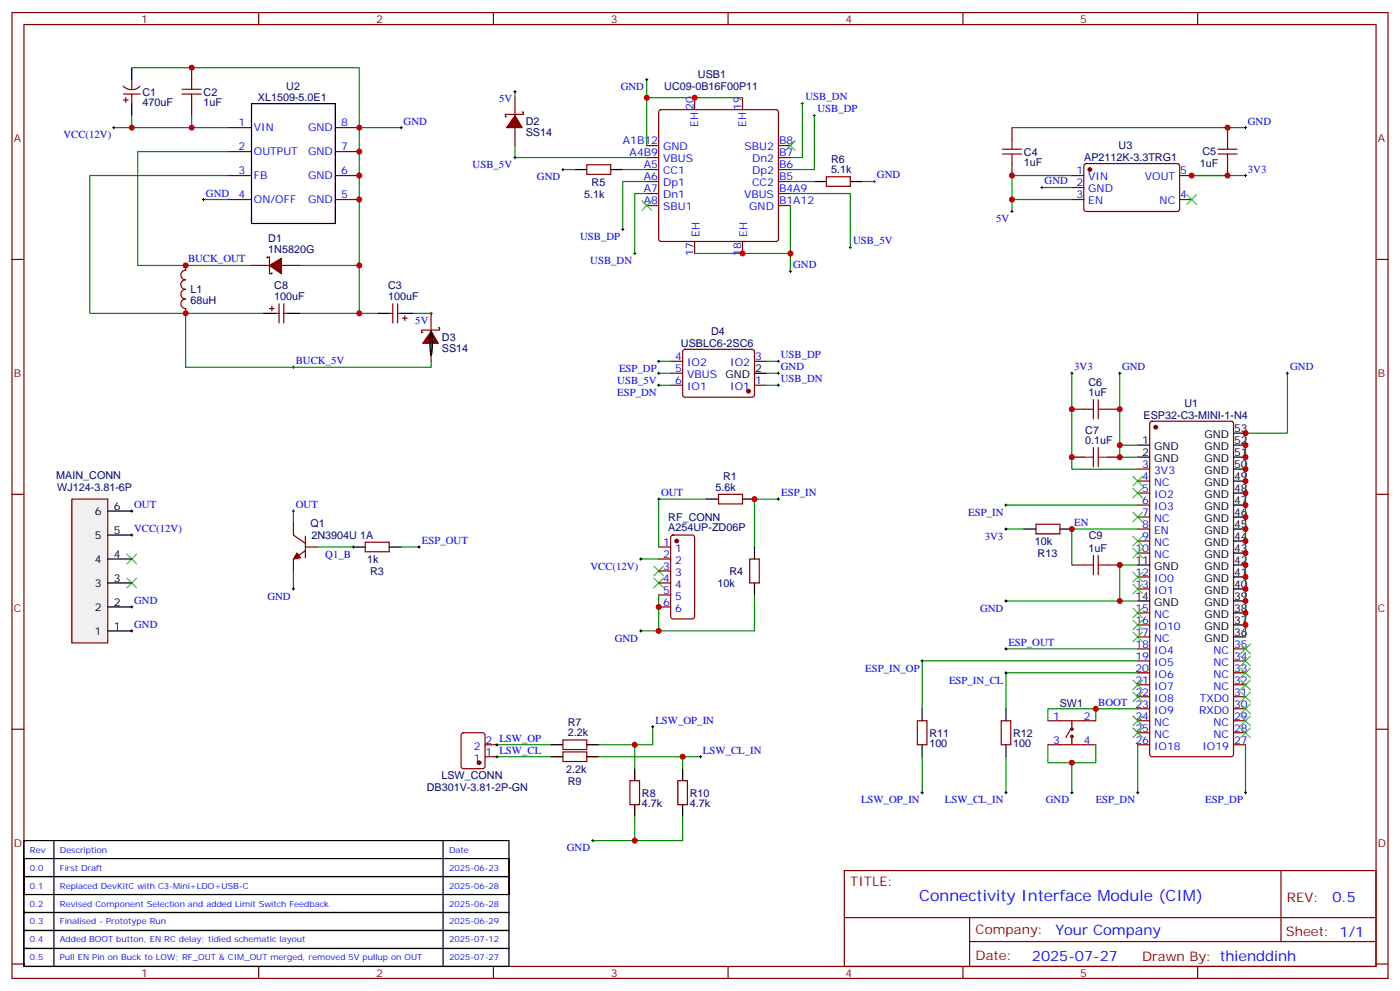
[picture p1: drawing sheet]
<svg xmlns="http://www.w3.org/2000/svg" width="412mm" height="292mm" viewBox="0 0 412 292" stroke-linecap="round" stroke-linejoin="round" font-family="sans-serif">
<g fill="none" stroke="#870000" stroke-width=".35">
<path d="M3.5 3.7h405.4v284.3h-405.4zM7.1 7.2h398.2v277.3h-398.2zM56.4 19.9v3.6M76.2 3.7v3.5M145.3 3.7v3.5M214.5 3.7v3.5M283.6 3.7v3.5M352.8 3.7v3.5M36.3 25.4a3.5 3.5 0 0 0 4.9 0M36.3 27.7h5M36.3 29.5h1.4M37 28.8v1.4"/>
<path d="M38.8 23.5v2.8M38.8 27.7v2.8M56.4 30.5v3.5M67 37.6h7.1M98.8 37.6h7M194.3 32.5l.4-.2h33.9l.5 .2 .2 .5v37.4l-.2 .5-.5 .2h-33.9l-.5-.2-.2-.5v-37.4zM204.6 28.8v3.5M218.7 28.8v3.5M298.1 37.6v3.5M361.6 37.6v3.5M67 44.6h7.1M67 51.7h7.1"/>
<path d="M67 58.7h7.1M98.8 44.6h7M98.8 51.7h7M98.8 58.7h7M172.9 48.5h7v2.8h-7zM190.5 57h3.5M190.5 53.4h3.5M190.5 49.9h3.5M190.5 46.4h3.5M190.5 42.9h3.5M229.3 57h3.5M229.3 53.4h3.5"/>
<path d="M229.3 49.9h3.5M229.3 46.4h3.5M229.3 42.9h3.5M243.4 52h7.1v2.9h-7.1zM298.1 48.2v3.5M315.7 51.7h3.6M315.7 58.7h3.6M315.7 55.2h3.6M319.5 48.4l.5-.2h27.1l.4 .7-.1 12.9-.6 .5-27.1-.1-.4-.6v-12.7zM347.5 51.7h3.5M347.5 58.7h3.5M361.6 48.2v3.5"/>
<path d="M3.5 76.4h3.6M54.7 78.1v1.5a1.41 1.41 0 0 0-1.4 1.4 1.41 1.41 0 0 0 1.4 1.4M74.1 78.1h5.3M78.7 76v-.3h.7v4.9h.7v-.3M82.9 78.1h5.3M190.5 60.5h3.5M204.6 71.1v3.5M218.7 71.1v3.5M229.3 60.5h3.5M405.3 76.4h3.6M54.7 90.8v1.5M54.7 88a1.41 1.41 0 0 0-1.4 1.4 1.41 1.41 0 0 0 1.4 1.4"/>
<path d="M54.7 85.2a1.41 1.41 0 0 0-1.4 1.4 1.41 1.41 0 0 0 1.4 1.4M54.7 82.4a1.41 1.41 0 0 0-1.4 1.4 1.41 1.41 0 0 0 1.4 1.4M79.4 90.8h1.4M80.1 90.1v1.4M81.1 92.3h1.1M82.2 89.4v5.7M83.6 89.4v5.7M83.6 92.3h1.1M114.7 92.3h1M115.7 89.4v5.7M117.1 92.3h1.1M117.1 89.4v5.7"/>
<path d="M118.5 93.7h1.4M119.2 93v1.4M127 92.3v5.2M129.1 96.5h.4v.7h-5.3v.7h.3M127 101.1v5.3M197.6 113.4h3.5M197.6 106.4h3.5M197.6 109.9h3.5M201.3 103l.5-.2 20 .1 .4 .6v13l-.7 .4h-20l-.4-.7v-12.7zM222.2 113.4h3.6M222.2 106.4h3.6M315.7 120.5h3.6"/>
<path d="M315.7 134.6h3.6M326.3 120.5h3.5M326.3 134.6h3.5M335.1 138.1h3.6M338.9 124.2l.5-.2h23.3l.6 .4 .1 97.7-.5 .6-23.5 .1-.7-.5v-97.6zM3.5 145.5h3.6M86.4 154v3.5l3.6 2.5M90 157.9v6.3M107.6 159.6h7.1v2.9h-7.1zM211.7 145.5h7v2.8h-7zM335.1 141.6h3.6M335.1 145.2h3.6"/>
<path d="M335.1 148.7h3.6M335.1 152.2h3.6M335.1 155.8h3.6M335.1 159.3h3.6M405.3 145.5h3.6M90 161h3.5M90 162.1l-3.6 2.5v3.5M220.8 164.6h2.9v7h-2.9zM335.1 162.8h3.6M335.1 169.9h3.6M335.1 173.4h3.6M335.1 180.4h3.6"/>
<path d="M335.1 184h3.6M335.1 187.5h3.6M335.1 191h3.6M335.1 194.6h3.6M335.1 198.1h3.6M363.4 191h3.5M363.4 194.6h3.5M363.4 198.1h3.5M3.5 214.7h3.6M335.1 201.6h3.6M335.1 205.1h3.6M335.1 208.7h3.6"/>
<path d="M335.1 212.2h3.6M335.1 215.7h3.6M335.1 219.3h3.6M363.4 201.6h3.5M363.4 205.1h3.5M363.4 208.7h3.5M363.4 212.2h3.5M363.4 215.7h3.5M363.4 219.3h3.5M405.3 214.7h3.6M248.7 256.3h156.6v28.2h-156.6zM377.3 256.3v20.9"/>
<path d="M248.7 270.1h156.5M285.6 277.2h119.6M285.6 270.1v14.2M3.5 283.8h3.6M76.2 284.5v3.5M145.3 284.5v3.5M214.5 284.5v3.5M283.6 284.5v3.5M352.8 284.5v3.5M405.3 283.8h3.6"/>
</g>
<g fill="none" stroke="#000" stroke-width=".29">
<path d="M54.3 78.1h.7M54.7 77.8v.7M86.1 108.1h.7M86.4 107.8v.7M38.5 157.5h.7M38.5 150.5h.7M38.8 150.1v.7M38.8 157.2v.7M86.1 150.5h.7M86.4 150.1v.7M193.7 146.9h.7M194 146.6v.7"/>
<path d="M296 148.7h.7M296.3 148.3v.7M38.5 178.7h.7M38.8 178.3v.7M103.7 161h.7M104.1 160.7v.7M38.5 185.7h.7M38.8 185.4v.7"/>
</g>
<g fill="#870000" stroke="#870000" stroke-width=".35">
<path d="M87.5 162.8l1 1.4-2.1 .4z"/>
<path d="M127 97.5l2.1 3.6h-4.6z"/>
<path d="M79.4 78.1l3.5-2.1v4.6z"/>
<circle cx="340.4" cy="125.8" r=".53"/>
<circle cx="321" cy="49.9" r=".53"/>
<circle cx="220.5" cy="115.2" r=".53"/>
</g>
<g fill="none" stroke="#000" stroke-width=".35">
<path d="M38.8 19.9v3.6M38.8 30.5v3.5M74.1 30.5h24.7v35.3h-24.7zM169.3 49.9h3.6M179.9 49.9h3.5M239.9 53.4h3.5M250.5 53.4h3.5M77.6 92.3h3.5M84.7 92.3h3.5M111.1 92.3h3.6M118.2 92.3h3.5M222.2 109.9h3.6"/>
<path d="M335.1 131.1h3.6M335.1 134.6h3.6M363.4 131.1h3.5M363.4 134.6h3.5M363.4 138.1h3.5M363.4 127.5h3.5M208.1 146.9h3.6M218.7 146.9h3.5M363.4 159.3h3.5M363.4 155.8h3.5M363.4 152.2h3.5M363.4 148.7h3.5"/>
<path d="M363.4 145.2h3.5M363.4 141.6h3.5M104.1 161h3.5M114.7 161h3.5M222.2 161v3.6M222.2 171.6v3.6M335.1 166.3h3.6M335.1 176.9h3.6M363.4 166.3h3.5M363.4 176.9h3.5M363.4 173.4h3.5M363.4 169.9h3.5"/>
<path d="M363.4 162.8h3.5M363.4 187.5h3.5M363.4 184h3.5M363.4 180.4h3.5M7.1 247.5h142.8v21.1h-142.8zM7.1 252.8h142.8v5.3h-142.8zM7.1 258.1h142.8v5.2h-142.8zM15.9 247.5v37M130.5 247.5v37"/>
</g>
<g fill="none" stroke="#a10000" stroke-width=".35">
<path d="M53.6 26.3h5.7M53.6 27.7h5.7M56.4 23.5v2.8M56.4 27.7v2.8M295.3 43.9h5.6M295.3 45.3h5.6M298.1 41.1v2.8M298.1 45.3v2.9M358.8 43.9h5.6M358.8 45.3h5.6M361.6 41.1v2.8M361.6 45.3v2.9"/>
<path d="M322.1 117.7v5.6M323.5 117.7v5.6M319.3 120.5h2.8M319.3 134.6h2.8M322.1 131.8v5.6M323.5 120.5h2.8M323.5 131.8v5.6M323.5 134.6h2.8"/>
</g>
<g fill="none" stroke="#008700" stroke-width=".35">
<path d="M38.8 19.9h67v58.2h-17.6M56.4 34v3.6M67 44.6h-26.4v33.5h33.5M67 51.7h-40.5v40.6h28.2M151.7 42.9v3.5h38.8M183.4 49.9h7.1M298.1 58.7h17.6M351 51.7h10.6M105.8 78.1v14.2h-17.6M54.7 92.3v15.8h72.3v-1.7M54.7 92.3h22.9M329.8 131.1h5.3"/>
<path d="M86.4 150.5v3.5M208.1 146.9h-14.1v14.1M229.3 146.9h-7.1v14.1M93.5 161h10.6M335.1 166.3h-5.3v10.6h5.3"/>
</g>
<g fill="none" stroke="#3c3" stroke-width=".35">
<path d="M189.1 59.1l2.8 2.8M191.9 59.1l-2.8 2.8M231.4 41.5l2.8 2.8M234.2 41.5l-2.8 2.8M349.6 57.3l2.8 2.8M352.4 57.3l-2.8 2.8M333.7 140.2l2.8 2.9M333.7 143.8l2.8 2.8M333.7 150.8l2.8 2.8M333.7 157.9l2.8 2.8M336.5 140.2l-2.8 2.9M336.5 143.8l-2.8 2.8"/>
<path d="M336.5 150.8l-2.8 2.8M336.5 157.9l-2.8 2.8M37.4 170.2l2.8 2.8M37.4 163.2l2.8 2.8M40.2 170.2l-2.8 2.8M40.2 163.2l-2.8 2.8M192.6 166.7l2.8 2.8M192.6 170.2l2.8 2.8M195.4 166.7l-2.8 2.8M195.4 170.2l-2.8 2.8M333.7 161.4l2.8 2.8M333.7 168.5l2.8 2.8"/>
<path d="M333.7 172l2.8 2.8M333.7 179l2.8 2.9M336.5 161.4l-2.8 2.8M336.5 168.5l-2.8 2.8M336.5 172l-2.8 2.8M336.5 179l-2.8 2.9M333.7 182.6l2.8 2.8M333.7 186.1l2.8 2.8M336.5 182.6l-2.8 2.8M336.5 186.1l-2.8 2.8M365.5 196.7l2.8 2.8M365.5 193.1l2.8 2.9"/>
<path d="M365.5 189.6l2.8 2.8M368.3 196.7l-2.8 2.8M368.3 193.1l-2.8 2.9M368.3 189.6l-2.8 2.8M333.7 200.2l2.8 2.8M333.7 203.7l2.8 2.9M333.7 210.8l2.8 2.8M333.7 214.3l2.8 2.8M336.5 200.2l-2.8 2.8M336.5 203.7l-2.8 2.9M336.5 210.8l-2.8 2.8M336.5 214.3l-2.8 2.8"/>
<path d="M365.5 210.8l2.8 2.8M365.5 214.3l2.8 2.8M365.5 207.3l2.8 2.8M365.5 203.7l2.8 2.9M365.5 200.2l2.8 2.8M368.3 214.3l-2.8 2.8M368.3 210.8l-2.8 2.8M368.3 207.3l-2.8 2.8M368.3 203.7l-2.8 2.9M368.3 200.2l-2.8 2.8"/>
</g>
<path d="M21.2 146.9h10.5v42.4h-10.5z" fill="#f0f0f0" stroke="#870000" stroke-width=".35"/>
<g fill="none" stroke="#000" stroke-width=".35">
<path d="M127 97.5a17.8 17.8 0 0 1 0 7.1 17.8 17.8 0 0 1 0-7.1zM31.7 157.5h7.1M31.7 150.5h7.1M301.6 155.8h3.6M312.2 155.8h3.5M31.7 178.7h7.1M31.7 171.6h7.1M31.7 164.6h7.1M31.7 185.7h7.1M162.3 219.3h3.5M172.9 219.3h3.5M271.6 208.7v3.5"/>
<path d="M271.6 219.3v3.5M296.3 208.7v3.5M296.3 219.3v3.5M162.3 222.8h3.5M172.9 222.8h3.5M187 226.3v3.5M187 236.9v3.5M201.1 226.3v3.5M201.1 236.9v3.5M7.1 268.6h142.8v5.3h-142.8zM7.1 273.9h142.8v5.3h-142.8zM7.1 279.2h142.8v5.3h-142.8z"/>
</g>
<g fill="none" stroke="#008700" stroke-width=".35">
<path d="M33.5 37.6h5.3M38.8 34v3.6h28.2M105.8 37.6h12.4M151.7 27v1.8M190.5 28.8h28.2M190.5 23.5v19.4M236.4 30.5v15.9h-3.6M239.9 34v15.9h-7.1M298.1 37.6h68.8M60 58.7h7M165.8 49.9h3.5M190.5 53.4h-7.1v14.2"/>
<path d="M190.5 57h-3.5v17.6M232.8 57h17.7v15.8M232.8 53.4h7.1M254 53.4h3.5M306.9 55.2h8.8M315.7 51.7h-17.6v10.6M361.6 51.7h5.3M232.8 60.5v14.1h-28.2M232.8 74.6v5.3M105.8 92.3h5.3M121.7 92.3h5.3M194 109.9h3.6"/>
<path d="M194 106.4h3.6M194 113.4h3.6M225.8 109.9h3.5M225.8 106.4h3.5M225.8 113.4h3.5M315.7 109.9v28.2h19.4M329.8 109.9v24.7h5.3M379.2 109.9v17.6h-12.3v60M296.3 155.8h5.3M296.3 148.7h38.8M335.1 155.8h-19.4v10.5M86.4 168.1v5.3"/>
<path d="M118.2 161h5.3M188.7 164.6h5.3M194 175.2v10.5M222.2 175.2v10.5h-33.5M296.3 176.9h33.5M296.3 191h38.8M335.1 194.6h-63.5v14.1M335.1 198.1h-38.8v10.6M146.4 219.3h15.9M176.4 219.3h10.6v7M192.3 214v5.3h-5.3M308.7 219.3v5.2h14.1v-5.2"/>
<path d="M322.8 208.7h-14.1v3.5M335.1 208.7h-12.3v3.5M335.1 219.3v14.1M366.9 219.3v14.1M146.4 222.8h15.9M176.4 222.8h30M201.1 222.8v3.5M271.6 222.8v10.6M296.3 222.8v10.6M315.7 224.5v8.9M174.6 247.5h12.4M187 240.4v7.1h14.1v-7.1"/>
</g>
<g fill="none" stroke="#870000" stroke-width=".35">
<path d="M151.7 28.8v5.2M151.7 37.6v5.3M153.8 33h.4v.7h-5.3v.7h.3M197.8 157.7l.5-.2h5.6l.7 .4v23.6l-.5 .7h-5.8l-.7-.5v-23.5zM305.2 154.3h7v2.9h-7zM194 161h3.6M194 164.6h3.6M194 168.1h3.6M194 171.6h3.6M194 175.2h3.6M194 178.7h3.6M315.7 166.3h3.6"/>
<path d="M326.3 166.3h3.5M136.1 215.9l.4-.2h5.7l.6 .5 .1 9.4-.5 .7h-5.9l-.6-.5-.1-9.4zM142.9 219.3h3.5M165.8 217.8h7.1v2.9h-7.1zM270.2 212.2h2.8v7.1h-2.8zM294.9 212.2h2.8v7.1h-2.8zM308.7 219.3h14.1M308.7 212.2h14.1M315.4 214.7l-1.4 2.4M315.7 212.2v2.5M315.7 216.8v2.5M142.9 222.8h3.5"/>
<path d="M165.8 221.4h7.1v2.8h-7.1zM185.6 229.8h2.8v7.1h-2.8zM199.7 229.8h2.8v7.1h-2.8z"/>
<circle cx="315.7" cy="216.8" r=".35"/>
<circle cx="315.7" cy="214.7" r=".35"/>
</g>
<g fill="#870000" stroke="#870000" stroke-width=".35">
<path d="M151.7 34l2.1 3.6h-4.6z"/>
<circle cx="199.3" cy="159.3" r=".53"/>
<circle cx="141.1" cy="224.5" r=".53"/>
</g>
<g fill="none" stroke="#000" stroke-width=".29">
<path d="M33.2 37.6h.7M33.5 37.2v.7M117.8 37.6h.7M118.2 37.2v.7M151.3 27h.7M151.7 26.6v.7M190.1 23.5h.8M190.5 23.1v.7M236 30.5h.7M236.4 30.2v.7M239.5 34h.7M239.9 33.7v.7"/>
<path d="M366.5 37.6h.7M366.9 37.2v.7M59.6 58.7h.7M60 58.4v.7M151.3 46.4h.7M151.7 46v.7M165.5 49.9h.7M165.8 49.6v.7M257.2 53.4h.7M257.5 53.1v.7M306.6 55.2h.7M306.9 54.9v.7"/>
<path d="M366.5 51.7h.7M366.9 51.3v.7M183.1 67.6h.7M183.4 67.2v.7M186.6 74.6h.7M187 74.3v.7M232.5 79.9h.7M232.8 79.6v.7M250.1 72.8h.7M250.5 72.5v.7M297.7 62.3h.7M298.1 61.9v.7"/>
<path d="M126.6 92.3h.8M127 91.9v.7M193.7 109.9h.7M193.7 106.4h.7M193.7 113.4h.7M194 106v.7M194 109.5v.7M194 113.1v.7M229 109.9h.7M229 106.4h.7M229 113.4h.7M229.3 106v.7"/>
<path d="M229.3 109.5v.7M229.3 113.1v.7M315.4 109.9h.7M315.7 109.5v.7M329.5 109.9h.7M329.8 109.5v.7M378.9 109.9h.7M379.2 109.5v.7M229 146.9h.7M229.3 146.6v.7M296 155.8h.7M296.3 155.4v.7"/>
<path d="M315.4 155.8h.7M315.7 155.4v.7M86.1 173.4h.7M86.4 173v.7M123.1 161h.7M123.5 160.7v.7M188.4 164.6h.7M188.7 164.2v.7M296 176.9h.7M296.3 176.6v.7M188.4 185.7h.7M188.7 185.4v.7"/>
<path d="M271.3 194.6h.7M271.6 194.2v.7M296 198.1h.7M296 191h.7M296.3 190.7v.7M296.3 197.7v.7M146 219.3h.8M146.4 218.9v.7M191.9 214h.7M192.3 213.6v.7M322.4 208.7h.7M322.8 208.3v.7"/>
<path d="M146 222.8h.8M146.4 222.4v.7M206 222.8h.7M206.4 222.4v.7M271.3 233.4h.7M271.6 233v.7M296 233.4h.7M296.3 233v.7M315.4 233.4h.7M315.7 233v.7M334.8 233.4h.7M335.1 233v.7"/>
<path d="M366.5 233.4h.7M366.9 233v.7M174.3 247.5h.7M174.6 247.1v.7"/>
</g>
<path d="M319.3 166.3h2.8M322.1 163.5v5.7M323.5 166.3h2.8M323.5 163.5v5.7" fill="none" stroke="#a10000" stroke-width=".35"/>
<g fill="#c00">
<circle cx="105.8" cy="37.6" r=".88"/>
<circle cx="56.4" cy="19.9" r=".88"/>
<circle cx="54.7" cy="78.1" r=".88"/>
<circle cx="351" cy="51.7" r=".88"/>
<circle cx="361.6" cy="51.7" r=".88"/>
<circle cx="105.8" cy="58.7" r=".88"/>
<circle cx="105.8" cy="51.7" r=".88"/>
<circle cx="105.8" cy="44.6" r=".88"/>
<circle cx="54.7" cy="92.3" r=".88"/>
<circle cx="329.8" cy="166.3" r=".88"/>
<circle cx="329.8" cy="131.1" r=".88"/>
<circle cx="366.9" cy="184" r=".88"/>
<circle cx="366.9" cy="180.4" r=".88"/>
<circle cx="366.9" cy="176.9" r=".88"/>
<circle cx="366.9" cy="173.4" r=".88"/>
<circle cx="366.9" cy="169.9" r=".88"/>
<circle cx="366.9" cy="166.3" r=".88"/>
<circle cx="366.9" cy="162.8" r=".88"/>
<circle cx="366.9" cy="159.3" r=".88"/>
<circle cx="366.9" cy="155.8" r=".88"/>
<circle cx="366.9" cy="152.2" r=".88"/>
<circle cx="366.9" cy="148.7" r=".88"/>
<circle cx="366.9" cy="145.2" r=".88"/>
<circle cx="366.9" cy="141.6" r=".88"/>
<circle cx="366.9" cy="138.1" r=".88"/>
<circle cx="366.9" cy="134.6" r=".88"/>
<circle cx="366.9" cy="131.1" r=".88"/>
<circle cx="366.9" cy="127.5" r=".88"/>
<circle cx="329.8" cy="176.9" r=".88"/>
<circle cx="194" cy="178.7" r=".88"/>
<circle cx="222.3" cy="146.9" r=".88"/>
<circle cx="315.7" cy="155.8" r=".88"/>
<circle cx="187" cy="219.3" r=".88"/>
<circle cx="201.1" cy="222.8" r=".88"/>
<circle cx="187" cy="247.5" r=".88"/>
<circle cx="194" cy="185.7" r=".88"/>
<circle cx="298.1" cy="58.7" r=".88"/>
<circle cx="105.8" cy="92.3" r=".88"/>
<circle cx="361.6" cy="37.6" r=".88"/>
<circle cx="298.1" cy="51.7" r=".88"/>
<circle cx="56.4" cy="37.6" r=".88"/>
<circle cx="38.8" cy="37.6" r=".88"/>
<circle cx="105.8" cy="78.1" r=".88"/>
<circle cx="190.5" cy="28.8" r=".88"/>
<circle cx="315.7" cy="134.6" r=".88"/>
<circle cx="329.8" cy="134.6" r=".88"/>
<circle cx="329.8" cy="120.5" r=".88"/>
<circle cx="315.7" cy="120.5" r=".88"/>
<circle cx="322.8" cy="208.7" r=".88"/>
<circle cx="315.7" cy="224.5" r=".88"/>
<circle cx="204.6" cy="28.8" r=".88"/>
<circle cx="218.7" cy="74.6" r=".88"/>
<circle cx="232.8" cy="74.6" r=".88"/>
</g>
<text font-size="4.6" fill="#00f" x="270.8" y="265.3">Connectivity Interface Module (CIM)</text>
<g font-size="4.2" fill="#00f">
<text x="392.5" y="265.6">0.5</text>
<text x="310.9" y="275.1">Your Company</text>
<text x="304" y="282.9">2025-07-27</text>
</g>
<g font-size="3.9" fill="#800">
<text x="250.5" y="260.9">TITLE:</text>
<text x="379.1" y="265.6">REV:</text>
<text x="287.4" y="275.1">Company:</text>
<text x="378.7" y="275.7">Sheet: 1/1</text>
<text x="287.4" y="282.8">Date:</text>
<text x="336.4" y="282.8">Drawn By: thienddinh</text>
</g>
<g font-size="3.2" fill="#800">
<text x="41.6" y="6.7">1</text>
<text x="110.8" y="6.7">2</text>
<text x="179.9" y="6.7">3</text>
<text x="249.1" y="6.7">4</text>
<text x="318.2" y="6.7">5</text>
<text x="4.1" y="41.8">A</text>
<text x="405.9" y="41.8">A</text>
<text x="4.1" y="110.9">B</text>
<text x="405.9" y="110.9">B</text>
<text x="4.1" y="180.1">C</text>
<text x="405.9" y="180.1">C</text>
<text x="4.1" y="249.2">D</text>
<text x="405.9" y="249.2">D</text>
<text x="41.6" y="287.5">1</text>
<text x="110.8" y="287.5">2</text>
<text x="179.9" y="287.5">3</text>
<text x="249.1" y="287.5">4</text>
<text x="318.2" y="287.5">5</text>
</g>
<g font-size="3.2" fill="#000080">
<text x="205.6" y="23">USB1</text>
<text x="42" y="28.1">C1</text>
<text x="60" y="28.1">C2</text>
<text x="76" y="29.9">XL1509-5.0E1</text>
<text x="84.3" y="26.4">U2</text>
<text x="195.7" y="26.5">UC09-0B16F00P11</text>
<text x="42" y="31.3">470uF</text>
<text x="60" y="31.3">1uF</text>
<text x="154.9" y="40.1">SS14</text>
<text x="154.9" y="36.9">D2</text>
<text x="244.8" y="47.9">R6</text>
<text x="301.6" y="45.9">C4</text>
<text x="319.4" y="47.5">AP2112K-3.3TRG1</text>
<text x="329.5" y="44">U3</text>
<text x="354.2" y="45.7">C5</text>
<text x="244.8" y="51">5.1k</text>
<text x="301.6" y="48.9">1uF</text>
<text x="353.5" y="49.3">1uF</text>
<text x="172" y="58.2">5.1k</text>
<text x="174.3" y="54.7">R5</text>
<text x="79" y="71.4">D1</text>
<text x="79" y="74.6">1N5820G</text>
<text x="56.1" y="89.5">68uH</text>
<text x="56.1" y="86.4">L1</text>
<text x="80.8" y="88.4">100uF</text>
<text x="80.8" y="85.1">C8</text>
<text x="114.3" y="88.4">100uF</text>
<text x="114.3" y="85.1">C3</text>
<text x="130.2" y="100.4">D3</text>
<text x="209.5" y="98.7">D4</text>
<text x="130.2" y="103.6">SS14</text>
<text x="200.6" y="102.2">USBLC6-2SC6</text>
<text x="320.6" y="113.6">C6</text>
<text x="320.6" y="116.6">1uF</text>
<text x="348.9" y="119.7">U1</text>
<text x="336.9" y="123.4">ESP32-C3-MINI-1-N4</text>
<text x="319.7" y="130.7">0.1uF</text>
<text x="319.7" y="127.7">C7</text>
<text x="16.6" y="141.1">MAIN_CONN</text>
<text x="213" y="141.4">R1</text>
<text x="16.9" y="144.6">WJ124-3.81-6P</text>
<text x="210.8" y="144.7">5.6k</text>
<text x="91.4" y="155.1">Q1</text>
<text x="196.9" y="153.3">RF_CONN</text>
<text x="91.8" y="158.6">2N3904U 1A</text>
<text x="196.9" y="156.4">A254UP-ZD06P</text>
<text x="304.8" y="160.4">10k</text>
<text x="320.7" y="158.7">C9</text>
<text x="108.2" y="165.7">1k</text>
<text x="305.7" y="164">R13</text>
<text x="320.6" y="162.5">1uF</text>
<text x="109" y="169.3">R3</text>
<text x="211.3" y="172.8">10k</text>
<text x="214.9" y="169.2">R4</text>
<text x="312.2" y="208.1">SW1</text>
<text x="167.2" y="213.7">R7</text>
<text x="167.2" y="216.8">2.2k</text>
<text x="273.8" y="220">100</text>
<text x="273.8" y="216.9">R11</text>
<text x="298.4" y="220">100</text>
<text x="298.4" y="216.9">R12</text>
<text x="166.8" y="227.5">2.2k</text>
<text x="125.7" y="232.8">DB301V-3.81-2P-GN</text>
<text x="130" y="229.3">LSW_CONN</text>
<text x="167.2" y="231">R9</text>
<text x="189.1" y="237.6">4.7k</text>
<text x="189.1" y="234.6">R8</text>
<text x="203.2" y="237.6">4.7k</text>
<text x="203.2" y="234.6">R10</text>
</g>
<g font-size="3.2" fill="#00f">
<text x="182.8" y="26.6">GND</text>
<text x="237.3" y="29.6">USB_DN</text>
<text x="147" y="30.2">5V</text>
<text x="204.3" y="32.3" transform="rotate(-90 204.3 32.3)">20</text>
<text x="218.4" y="32.3" transform="rotate(-90 218.4 32.3)">19</text>
<text x="240.8" y="33.1">USB_DP</text>
<text x="18.7" y="40.7">VCC(12V)</text>
<text x="70.3" y="37.2">1</text>
<text x="74.8" y="38.6">VIN</text>
<text x="90.8" y="38.6">GND</text>
<text x="100.5" y="37.2">8</text>
<text x="118.9" y="36.7">GND</text>
<text x="205.7" y="37.4" transform="rotate(-90 205.7 37.4)">EH</text>
<text x="219.8" y="37.4" transform="rotate(-90 219.8 37.4)">EH</text>
<text x="367.6" y="36.7">GND</text>
<text x="70.3" y="44.3">2</text>
<text x="74.8" y="45.7">OUTPUT</text>
<text x="90.8" y="45.7">GND</text>
<text x="100.5" y="44.3">7</text>
<text x="183.5" y="42.5">A1B12</text>
<text x="185.5" y="46">A4B9</text>
<text x="195.3" y="44.3">GND</text>
<text x="195.3" y="47.8">VBUS</text>
<text x="219.3" y="44.3">SBU2</text>
<text x="221.5" y="47.8">Dn2</text>
<text x="229.5" y="46">B7</text>
<text x="229.5" y="42.5">B8</text>
<text x="70.3" y="51.3">3</text>
<text x="74.8" y="52.7">FB</text>
<text x="90.8" y="52.7">GND</text>
<text x="100.5" y="51.3">6</text>
<text x="139.2" y="49.5">USB_5V</text>
<text x="158.2" y="53.1">GND</text>
<text x="189.7" y="49.6">A5</text>
<text x="189.7" y="53.1">A6</text>
<text x="195.3" y="51.3">CC1</text>
<text x="221.6" y="51.3">Dp2</text>
<text x="229.5" y="53.1">B5</text>
<text x="229.5" y="49.6">B6</text>
<text x="258.3" y="52.5">GND</text>
<text x="317.1" y="51.3">1</text>
<text x="320.6" y="53.1">VIN</text>
<text x="337.2" y="53.1">VOUT</text>
<text x="347.7" y="51.3">5</text>
<text x="367.6" y="50.8">3V3</text>
<text x="60.7" y="57.9">GND</text>
<text x="70.3" y="58.4">4</text>
<text x="74.8" y="59.8">ON/OFF</text>
<text x="90.8" y="59.8">GND</text>
<text x="100.5" y="58.4">5</text>
<text x="189.7" y="56.6">A7</text>
<text x="195.3" y="54.9">Dp1</text>
<text x="195.3" y="58.4">Dn1</text>
<text x="219.2" y="58.4">VBUS</text>
<text x="221.6" y="54.9">CC2</text>
<text x="229.5" y="56.6">B4A9</text>
<text x="307.7" y="54.3">GND</text>
<text x="317.1" y="54.9">2</text>
<text x="317.1" y="58.4">3</text>
<text x="320.6" y="56.6">GND</text>
<text x="347.7" y="58.4">4</text>
<text x="189.7" y="60.1">A8</text>
<text x="195.3" y="61.9">SBU1</text>
<text x="220.7" y="61.9">GND</text>
<text x="229.5" y="60.1">B1A12</text>
<text x="293.4" y="65.4">5V</text>
<text x="320.6" y="60.1">EN</text>
<text x="341.6" y="60.1">NC</text>
<text x="170.9" y="70.7">USB_DP</text>
<text x="206" y="69.8" transform="rotate(-90 206 69.8)">EH</text>
<text x="220.1" y="69.8" transform="rotate(-90 220.1 69.8)">EH</text>
<text x="251.3" y="71.9">USB_5V</text>
<text x="55.4" y="77.3">BUCK_OUT</text>
<text x="173.9" y="77.8">USB_DN</text>
<text x="204.3" y="75.3" transform="rotate(-90 204.3 75.3)">17</text>
<text x="218.4" y="75.3" transform="rotate(-90 218.4 75.3)">18</text>
<text x="233.6" y="79">GND</text>
<text x="122.3" y="95.4">5V</text>
<text x="87.1" y="107.2">BUCK_5V</text>
<text x="198.9" y="106">4</text>
<text x="202.4" y="107.8">IO2</text>
<text x="215.1" y="107.8">IO2</text>
<text x="222.4" y="106">3</text>
<text x="230" y="105.5">USB_DP</text>
<text x="181.8" y="113.1">USB_5V</text>
<text x="182.3" y="109.5">ESP_DP</text>
<text x="198.9" y="109.5">5</text>
<text x="198.9" y="113.1">6</text>
<text x="202.4" y="111.3">VBUS</text>
<text x="222.4" y="113.1">1</text>
<text x="230" y="109">GND</text>
<text x="230" y="112.5">USB_DN</text>
<text x="316.4" y="109">3V3</text>
<text x="330.5" y="109">GND</text>
<text x="380" y="108.9">GND</text>
<text x="181.8" y="116.6">ESP_DN</text>
<text x="202.4" y="114.8">IO1</text>
<text x="215.1" y="114.8">IO1</text>
<text x="336.5" y="137.8">3</text>
<text x="336.5" y="141.3">4</text>
<text x="340" y="139.5">3V3</text>
<text x="340" y="143.1">NC</text>
<text x="39.5" y="149.6">OUT</text>
<text x="87.1" y="149.6">OUT</text>
<text x="194.7" y="146">OUT</text>
<text x="230.1" y="146">ESP_IN</text>
<text x="336.5" y="144.8">5</text>
<text x="336.5" y="148.3">6</text>
<text x="340" y="146.6">IO2</text>
<text x="285.2" y="151.8">ESP_IN</text>
<text x="316.4" y="154.9">EN</text>
<text x="336.5" y="151.9">7</text>
<text x="336.5" y="155.4">8</text>
<text x="340" y="150.1">IO3</text>
<text x="340" y="153.6">NC</text>
<text x="39.5" y="156.6">VCC(12V)</text>
<text x="124.3" y="160.1">ESP_OUT</text>
<text x="195.4" y="160.7">1</text>
<text x="290.1" y="158.9">3V3</text>
<text x="336.5" y="158.9">9</text>
<text x="340" y="157.2">EN</text>
<text x="340" y="160.7">NC</text>
<text x="95.8" y="164.2">Q1_B</text>
<text x="173.9" y="167.7">VCC(12V)</text>
<text x="195.4" y="164.2">2</text>
<text x="195.4" y="167.7">3</text>
<text x="198.9" y="162.5">1</text>
<text x="198.9" y="166">2</text>
<text x="334.5" y="162.5">10</text>
<text x="340" y="164.2">NC</text>
<text x="195.4" y="171.3">4</text>
<text x="198.9" y="169.5">3</text>
<text x="198.9" y="173">4</text>
<text x="334.5" y="169.5">12</text>
<text x="334.5" y="173">13</text>
<text x="340" y="171.3">IO0</text>
<text x="39.5" y="177.8">GND</text>
<text x="78.8" y="176.6">GND</text>
<text x="195.4" y="174.8">5</text>
<text x="195.4" y="178.3">6</text>
<text x="198.9" y="176.6">5</text>
<text x="340" y="174.8">IO1</text>
<text x="39.5" y="184.9">GND</text>
<text x="198.9" y="180.1">6</text>
<text x="288.7" y="180.1">GND</text>
<text x="334.5" y="180.1">15</text>
<text x="334.5" y="183.6">16</text>
<text x="340" y="181.9">NC</text>
<text x="340" y="185.4">IO10</text>
<text x="181.1" y="188.9">GND</text>
<text x="297" y="190.1">ESP_OUT</text>
<text x="334.5" y="187.1">17</text>
<text x="334.5" y="190.7">18</text>
<text x="340" y="188.9">NC</text>
<text x="363.5" y="190.7">35</text>
<text x="254.9" y="197.7">ESP_IN_OP</text>
<text x="334.5" y="194.2">19</text>
<text x="334.5" y="197.7">20</text>
<text x="340" y="192.4">IO4</text>
<text x="340" y="196">IO5</text>
<text x="357.5" y="196">NC</text>
<text x="357.5" y="192.4">NC</text>
<text x="363.5" y="197.7">33</text>
<text x="363.5" y="194.2">34</text>
<text x="279.6" y="201.3">ESP_IN_CL</text>
<text x="334.5" y="201.3">21</text>
<text x="340" y="199.5">IO6</text>
<text x="340" y="203">IO7</text>
<text x="357.5" y="203">NC</text>
<text x="357.5" y="199.5">NC</text>
<text x="363.5" y="201.3">32</text>
<text x="323.5" y="207.8">BOOT</text>
<text x="334.5" y="204.8">22</text>
<text x="334.5" y="208.3">23</text>
<text x="340" y="206.6">IO8</text>
<text x="353.5" y="206.6">TXD0</text>
<text x="363.5" y="208.3">30</text>
<text x="363.5" y="204.8">31</text>
<text x="193.1" y="213">LSW_OP_IN</text>
<text x="310.2" y="211.8">1</text>
<text x="319.3" y="211.8">2</text>
<text x="334.5" y="211.8">24</text>
<text x="334.5" y="215.4">25</text>
<text x="340" y="210.1">IO9</text>
<text x="340" y="213.6">NC</text>
<text x="353.2" y="210.1">RXD0</text>
<text x="357.5" y="213.6">NC</text>
<text x="363.5" y="215.4">28</text>
<text x="363.5" y="211.8">29</text>
<text x="139.6" y="220.7">2</text>
<text x="143.1" y="218.9">2 LSW_OP</text>
<text x="207.1" y="221.9">LSW_CL_IN</text>
<text x="310.2" y="218.9">3</text>
<text x="319.3" y="218.9">4</text>
<text x="334.5" y="218.9">26</text>
<text x="340" y="217.1">NC</text>
<text x="340" y="220.7">IO18</text>
<text x="354.2" y="220.7">IO19</text>
<text x="357.5" y="217.1">NC</text>
<text x="363.5" y="218.9">27</text>
<text x="139.6" y="224.2">1</text>
<text x="143.1" y="222.4">1 LSW_CL</text>
<text x="253.6" y="236.5">LSW_OP_IN</text>
<text x="278.3" y="236.5">LSW_CL_IN</text>
<text x="308.1" y="236.5">GND</text>
<text x="322.8" y="236.5">ESP_DN</text>
<text x="355" y="236.5">ESP_DP</text>
<text x="167" y="250.6">GND</text>
</g>
<g font-size="3.2">
<text x="213.7" y="111.3">GND</text>
<text x="222.4" y="109.5">2</text>
<text x="336.5" y="130.7">1</text>
<text x="354.8" y="128.9">GND</text>
<text x="363.5" y="130.7">52</text>
<text x="363.5" y="127.2">53</text>
<text x="336.5" y="134.2">2</text>
<text x="340" y="132.5">GND</text>
<text x="340" y="136">GND</text>
<text x="354.8" y="136">GND</text>
<text x="354.8" y="132.5">GND</text>
<text x="363.5" y="137.8">50</text>
<text x="363.5" y="134.2">51</text>
<text x="354.8" y="143.1">GND</text>
<text x="354.8" y="139.5">GND</text>
<text x="363.5" y="141.3">49</text>
<text x="354.8" y="146.6">GND</text>
<text x="363.5" y="148.3">47</text>
<text x="363.5" y="144.8">48</text>
<text x="28" y="151.5">6</text>
<text x="33.5" y="150.1">6</text>
<text x="354.8" y="153.6">GND</text>
<text x="354.8" y="150.1">GND</text>
<text x="363.5" y="155.4">45</text>
<text x="363.5" y="151.9">46</text>
<text x="28" y="158.6">5</text>
<text x="33.5" y="157.2">5</text>
<text x="354.8" y="160.7">GND</text>
<text x="354.8" y="157.2">GND</text>
<text x="363.5" y="158.9">44</text>
<text x="28" y="165.6">4</text>
<text x="33.5" y="164.2">4</text>
<text x="334.5" y="166">11</text>
<text x="340" y="167.7">GND</text>
<text x="354.8" y="167.7">GND</text>
<text x="354.8" y="164.2">GND</text>
<text x="363.5" y="166">42</text>
<text x="363.5" y="162.5">43</text>
<text x="28" y="172.7">3</text>
<text x="33.5" y="171.3">3</text>
<text x="354.8" y="171.3">GND</text>
<text x="363.5" y="173">40</text>
<text x="363.5" y="169.5">41</text>
<text x="28" y="179.7">2</text>
<text x="33.5" y="178.3">2</text>
<text x="334.5" y="176.6">14</text>
<text x="340" y="178.3">GND</text>
<text x="354.8" y="178.3">GND</text>
<text x="354.8" y="174.8">GND</text>
<text x="363.5" y="176.6">39</text>
<text x="33.5" y="185.4">1</text>
<text x="354.8" y="185.4">GND</text>
<text x="354.8" y="181.9">GND</text>
<text x="363.5" y="183.6">37</text>
<text x="363.5" y="180.1">38</text>
<text x="28" y="186.8">1</text>
<text x="354.8" y="188.9">GND</text>
<text x="363.5" y="187.1">36</text>
</g>
<g font-size="2.5" fill="#00f">
<text x="8.8" y="251">Rev</text>
<text x="17.6" y="251">Description</text>
<text x="132.3" y="251">Date</text>
<text x="8.8" y="256.3">0.0</text>
<text x="17.6" y="256.3">First Draft</text>
<text x="132.3" y="256.3">2025-06-23</text>
<text x="8.8" y="261.6">0.1</text>
<text x="17.6" y="261.6">Replaced DevKitC with C3-Mini+LDO+USB-C</text>
<text x="132.3" y="261.6">2025-06-28</text>
<text x="8.8" y="266.9">0.2</text>
<text x="17.6" y="266.9">Revised Component Selection and added Limit Switch Feedback</text>
<text x="132.3" y="266.9">2025-06-28</text>
<text x="8.8" y="272.2">0.3</text>
<text x="17.6" y="272.2">Finalised - Prototype Run</text>
<text x="132.3" y="272.2">2025-06-29</text>
<text x="8.8" y="277.5">0.4</text>
<text x="17.6" y="277.5">Added BOOT button, EN RC delay; tidied schematic layout</text>
<text x="132.3" y="277.5">2025-07-12</text>
<text x="8.8" y="282.8">0.5</text>
<text x="17.6" y="282.8">Pull EN Pin on Buck to LOW; RF_OUT &amp; CIM_OUT merged, removed 5V pullup on OUT</text>
<text x="132.3" y="282.8">2025-07-27</text>
</g>
</svg>
